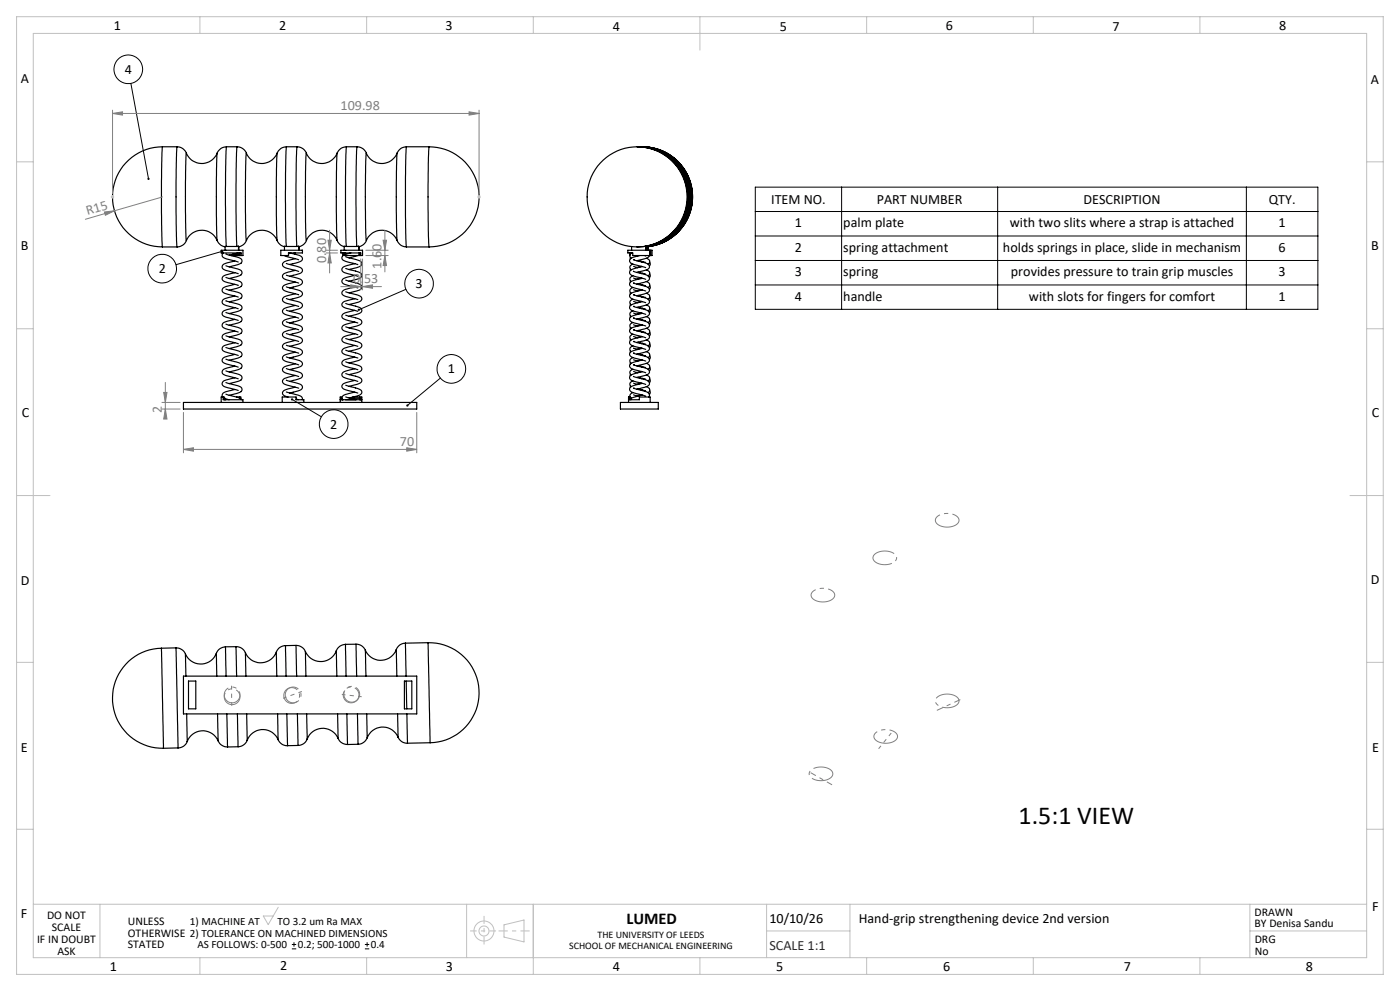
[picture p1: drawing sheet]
<svg xmlns="http://www.w3.org/2000/svg" width="420mm" height="297mm" viewBox="0 0 420 297" stroke-linecap="round" stroke-linejoin="round" font-family="sans-serif">
<g fill="none" stroke="#000" stroke-width=".35">
<path d="M48.8 44a15 15 0 0 0-15 15 15 15 0 0 0 15 15M48.8 44l-.4 10.3 .1 12.7 .3 7M48.8 44h4.3M53.1 44a2.91 2.91 0 0 1 2.8 1.9M53.1 44l-.3 10.3v12.7l.3 7h-4.3M55.9 45.9l-.3 8.7 .1 11.8 .2 5.7M65.2 45.9a5 5 0 0 1-4.7 3.1 5 5 0 0 1-4.6-3.1M65.2 45.9l-.3 7.6 .3 18.6M67.9 44a2.86 2.86 0 0 0-2.7 1.9M67.9 44l-.3 12.5 .3 17.4M67.9 44h3.2M71.1 44a2.91 2.91 0 0 1 2.8 1.9l-.3 8.7 .1 11.8 .2 5.7a3 3 0 0 1-2.3 1.9l-.1-.2"/>
<path d="M71.1 44l-.3 11.3 .3 18.6M83.1 45.9a5 5 0 0 1-4.5 3.1 5 5 0 0 1-4.7-3.1M83.1 45.9l-.2 7.6 .2 18.6M85.9 44a2.86 2.86 0 0 0-2.8 1.9M85.9 44l-.3 13.6 .3 16.3M85.9 44h3.2M89.1 44a3.6 3.6 0 0 1 3.3 2.8 5 5 0 0 0 8.7-.9M89.1 44l-.3 11.3 .3 18.6M91.9 45.9l-.3 9.8 .3 16.4M101.1 45.9l-.2 8.7 .2 17.5M103.9 44a2.86 2.86 0 0 0-2.8 1.9M103.9 44l-.3 9v12.8l.3 8.1"/>
<path d="M103.9 44h3.2M107.1 44a3.6 3.6 0 0 1 3.3 2.8 5 5 0 0 0 8.7-.9M107.1 44l-.3 12.5 .3 17.4M109.9 45.9l-.3 9.8 .3 16.4M119.1 45.9l-.2 8.7 .2 17.5M121.9 44a2.86 2.86 0 0 0-2.8 1.9M121.9 44l-.3 9.1 .3 20.8 6.8 .1M121.9 44h6.8M128.7 44a15 15 0 0 1 15 15 15 15 0 0 1-15 15M128.7 44l-.3 11.4 .1 13.5 .2 5.1M191.1 44a15 15 0 0 0-15 15 15 15 0 0 0 15 15M191.1 44a15 15 0 0 1 15.2 15 15 15 0 0 1-15.2 15"/>
<path d="M191.1 44a15 15 0 0 1 15 15 15 15 0 0 1-15 15M191.4 44a15 15 0 0 1 15.1 13.9 15 15 0 0 1-12.8 16 15 15 0 0 0 12.9-15.9 15 15 0 0 0-15-14M191.6 44h.1M191.8 44a15 15 0 0 1 15.1 13.9 15 15 0 0 1-12.9 16M191.9 44a15 15 0 0 1 15.1 14 15 15 0 0 1-13 15.9M192.2 44a15 15 0 0 1 15.1 13.9 15 15 0 0 1-12.9 16M192.3 44a15 15 0 0 1 15 13.9 15 15 0 0 1-12.8 16M192.5 44a15 15 0 0 1 15.2 14 15 15 0 0 1-13.2 15.9M192.7 44h.1M192.8 44a15 15 0 0 1 14.9 14.1 15 15 0 0 1-13.2 15.8M55.9 72.1a2.89 2.89 0 0 1-2.8 1.9M55.9 72.1a5 5 0 0 1 4.6-3.1 5 5 0 0 1 4.7 3.1"/>
<path d="M65.2 72.1a3.1 3.1 0 0 0 2.4 1.9M66.4 75h6.5v1.6h-.5v-.8h-6zM66.9 75.8v.1M67 75.8a.97 .97 0 0 0-.3 1.1 .97 .97 0 0 0 .9 .6l3.9 1M67.8 79.7l2.1 .6a3.4 3.4 0 0 1 2.7 1.2v.3a2.95 2.95 0 0 1-2.8 1.4l-1 .3M67.8 76.2l2.1 .5a3.4 3.4 0 0 1 2.7 1.3v.3a2.95 2.95 0 0 1-2.8 1.4l-1 .3M67.9 73.9h3.2M67.9 73.9l-.4-.1v1.2M69.3 76.6h2.5M69.8 76.2h2M70.4 78.2l-.6 .2a5.5 5.5 0 0 0-3.1 1.1 1.15 1.15 0 0 0 1.3 1.6l3.5 .9M71.4 75.8l-2.6 .7"/>
<path d="M71.5 73.8l-.4 .1M71.5 73.8v1.2M71.6 73.9v1.1M71.8 75.8h.1M71.8 75.8l.3 .2-.3 .2M71.8 76.2v.4M71.8 76.6h.6M73.9 72.1a5 5 0 0 1 4.7-3.1 5 5 0 0 1 4.5 3.1M83.1 72.1a3.1 3.1 0 0 0 2.3 1.8M84.2 75h6.5v.8h-4.2v.8h-2.3zM85.3 76.6l4.3 1.3M85.9 78.9l1.8 .6a3.7 3.7 0 0 1 3 1.4l-.1 .6a8 8 0 0 1-3.7 1.3"/>
<path d="M85.9 73.9l-.6-.1v1.2M85.9 73.9h3.2M86.5 76.6h.1M86.7 75.8h.1M86.7 75.8l-.1 .4M87 75.8l2.3 .6a1.12 1.12 0 0 1 1.2 .5 1.12 1.12 0 0 1 0 1.2l-1.7 .7-1.9 .5M88.3 75.8v.3M88.3 75.8h.1M88.4 75.8v.4M88.6 77.5l-.9 .2a4.1 4.1 0 0 0-2.9 1.3 1.26 1.26 0 0 0 1.3 1.4l3.5 .9M89.6 73.8l.1 .1M89.6 73.8l-.5 .1"/>
<path d="M89.6 73.8v1.2M89.7 73.9v1.1M101.1 72.1a3.2 3.2 0 0 0 2.2 1.8M101.1 72.1a5 5 0 0 0-4.8-3.1 5 5 0 0 0-4.6 3.5l-.8 .9-1.2 .5M102.3 75h6.5v1.6h-.6v-.8h-5.9zM102.8 75.8l.1 .8M103.3 75.8l-.3 .2 .3 .2M103.3 76.6h4.4M103.3 75.8h.1M103.3 76.2v.2M103.3 76.2h.4M103.7 76.9l1.9 .6a4.5 4.5 0 0 1 2.8 1.1 1.04 1.04 0 0 1-1 1.5l-2.7 .7"/>
<path d="M103.9 73.9l-.6-.1v1.2M103.9 73.9h3.2M105.3 75.8h-.2a2.69 2.69 0 0 0-2.5 1.5 2.29 2.29 0 0 0 2.3 1.4l1.5 .3M106.4 79l1 .3M106.4 79l-1.3 .3a3.6 3.6 0 0 0-2.5 1.2v.6a6.2 6.2 0 0 0 3.8 1.4l1 .3M107.4 76.6l-2.7 .7M107.6 73.8l.1 .1M107.6 73.8l-.5 .1M107.6 73.8v1.2M107.7 73.9v1.1M107.7 75.8h.1M107.7 75.8l.3 .2-.3 .2v.4"/>
<path d="M107.7 76.6h.5M119.1 72.1a3.1 3.1 0 0 0 2.8 1.9M119.1 72.1a5 5 0 0 0-4.8-3.1 5 5 0 0 0-4.6 3.5l-.8 .9-1.2 .5M188.9 75.8v.8M189.1 77.1v.5M189.4 75.8l-.2 .3M189.4 75.8h.1M189.5 73.9v1.1M189.6 75.8l-.2 .1a.84 .84 0 0 0 0 1.5M189.9 79.2a.94 .94 0 0 0-.9 .6 .94 .94 0 0 0 .4 1.1M190 77.8l1.2 .4a6.7 6.7 0 0 1 3.5 1.3 1.24 1.24 0 0 1-1.4 1.6l-2.3 .6M190 77.8h.1"/>
<path d="M190.1 79.8l1.2 .4M190.9 76.6l.4 .1M191.3 76.6l-.2 .1M191.3 78.1l2.4 .5M191.9 76.6l-2.5 .8a.96 .96 0 0 0-.5 1.1 .96 .96 0 0 0 1 .7l3.8 1M192.4 79.8l-1.3 .3M192.7 79.9a7.6 7.6 0 0 0-3.8 1.4v.4a1.34 1.34 0 0 0 1.5 1.1l3.3 .9M192.8 78.4l-.4 .1M193.4 76.6l.3 .1M193.7 73.8v1.2M193.9 77.4a.97 .97 0 0 1 1 .7 .97 .97 0 0 1-.5 1.1M194 73.9v1.1"/>
<path d="M194.4 73.8v.1M194.4 73.9h.1M194.4 73.8h-.3v1.2M194.4 73.8v1.2M194.5 73.8v1.2M194.8 76.6a4.5 4.5 0 0 1-3.3 1.4l-.5 .1M194.9 75h.3M194.9 75h-6.6v.8h1.5v.8h5.1M194.9 76.6h.2M194.9 75.8h.2v.8M194.9 75v1.6M194.9 78.6l.2 .7-.3 .4"/>
<path d="M195.1 76.6h.1M195.2 75h.4v1.6h-.4M195.2 75v1.6M67.8 83.1l2.1 .6a3.4 3.4 0 0 1 2.7 1.3v.3a2.95 2.95 0 0 1-2.8 1.4l-1 .3M67.8 86.6l2.1 .6a3.4 3.4 0 0 1 2.7 1.3v.3a2.95 2.95 0 0 1-2.8 1.4l-1 .3M67.8 90.2l2.1 .5a3.4 3.4 0 0 1 2.7 1.3v.3a2.95 2.95 0 0 1-2.8 1.4l-1 .3M67.8 93.7l2.1 .5a3.4 3.4 0 0 1 2.7 1.3v.3a2.48 2.48 0 0 1-2.2 1.3l-1.6 .4M67.8 97.2l2.1 .6a3.4 3.4 0 0 1 2.7 1.2v.3a2.95 2.95 0 0 1-2.8 1.4l-1 .3M70.4 81.7l-.6 .2a5.1 5.1 0 0 0-3.1 1.2 1.13 1.13 0 0 0 1.3 1.5l3.5 .9M70.4 85.2l-.6 .2a5.1 5.1 0 0 0-3.1 1.2 1.12 1.12 0 0 0 1.3 1.5l3.5 .9M70.4 88.7l-.6 .2a5.8 5.8 0 0 0-3.1 1.2 1.15 1.15 0 0 0 1.3 1.5l3.5 .9M70.4 92.2l-.6 .2a5.5 5.5 0 0 0-3.1 1.2 1.15 1.15 0 0 0 1.3 1.5l3.5 .9"/>
<path d="M70.4 95.7l-.6 .2a5.5 5.5 0 0 0-3.1 1.1 1.15 1.15 0 0 0 1.3 1.6l3.5 .9M70.4 99.2l-.6 .2a5.1 5.1 0 0 0-3.1 1.2 1.13 1.13 0 0 0 1.3 1.5l3.5 .9M85.9 82.5l1.8 .5a3.6 3.6 0 0 1 3 1.4l-.1 .5a7 7 0 0 1-3.7 1.4M85.9 86l4 1.1a.96 .96 0 0 1 .8 .9 .96 .96 0 0 1-.8 1l-3 .8M85.9 89.5l1.3 .4a7.1 7.1 0 0 1 3.4 1.1v.9a7 7 0 0 1-3.7 1.4M85.9 93l3.4 .9a1.12 1.12 0 0 1 1.2 .5 1.12 1.12 0 0 1 0 1.2l-3.6 1.2M85.9 96.4l1.8 .6a3.6 3.6 0 0 1 3 1.4l-.1 .6a7 7 0 0 1-3.7 1.3M85.9 100l1.8 .5a3.6 3.6 0 0 1 3 1.4l-.1 .5a7 7 0 0 1-3.7 1.4M88.6 81l-1.5 .4a2.31 2.31 0 0 0-2.4 1.4 1.77 1.77 0 0 0 1.9 1.2l3 .8M88.6 84.5l-.9 .3a4.1 4.1 0 0 0-2.9 1.2 1.26 1.26 0 0 0 1.3 1.4l3.5 .9M88.6 88l-.9 .3a4.1 4.1 0 0 0-2.9 1.2 1.26 1.26 0 0 0 1.3 1.4l3.5 1M88.6 91.5l-.9 .3a4.1 4.1 0 0 0-2.9 1.2 1.26 1.26 0 0 0 1.3 1.4l3.5 1"/>
<path d="M88.6 95l-.9 .2a4.1 4.1 0 0 0-2.9 1.3 1.26 1.26 0 0 0 1.3 1.4l3.5 .9M88.6 98.5l-1.5 .4a2.31 2.31 0 0 0-2.4 1.4 3.1 3.1 0 0 0 3 1.5l1.9 .5M103.7 80.5l1.9 .5a3.6 3.6 0 0 1 2.9 1.2 1.26 1.26 0 0 1-1.4 1.5l-2.4 .6M103.7 84a12.5 12.5 0 0 1 4.8 1.7 1.26 1.26 0 0 1-1.4 1.5l-2.4 .6M103.7 87.5l1.9 .5a4.5 4.5 0 0 1 2.8 1.1 1.15 1.15 0 0 1-1.3 1.6l-2.4 .6M103.7 90.9l1.9 .6a4.5 4.5 0 0 1 2.8 1.1 1.14 1.14 0 0 1-1.3 1.6l-2.4 .6M103.7 94.5a11.1 11.1 0 0 1 4.8 1.7 1.26 1.26 0 0 1-1.4 1.5l-2.4 .6M103.7 98l1.9 .5a3.6 3.6 0 0 1 2.9 1.2 1.26 1.26 0 0 1-1.4 1.5l-2.4 .6M106.4 86l-1.3 .4a2.69 2.69 0 0 0-2.5 1.4 2.22 2.22 0 0 0 2.3 1.3l2.5 .7M106.4 82.5l-1.3 .4a3.3 3.3 0 0 0-2.5 1.2v.5a6.4 6.4 0 0 0 3.8 1.4l1 .3M106.4 89.5l-1.3 .3a2.69 2.69 0 0 0-2.5 1.5 2.22 2.22 0 0 0 2.3 1.3l2.5 .7M106.4 93l-1.3 .3a2.64 2.64 0 0 0-2.5 1.6 2.35 2.35 0 0 0 2.3 1.3l2.5 .6"/>
<path d="M106.4 96.5l-1.3 .3a3.4 3.4 0 0 0-2.5 1.3v.5a6.4 6.4 0 0 0 3.8 1.4l1 .3M189.1 80.7v.4M189.1 84.2v.4M189.1 87.7v.4M189.1 91.2v.4M189.1 94.7v.4M189.1 98.2v.4M189.9 82.7a.94 .94 0 0 0-.9 .6 .94 .94 0 0 0 .4 1.1M189.9 86.2a.92 .92 0 0 0-.9 .6 .92 .92 0 0 0 .4 1.1M189.9 89.7a.92 .92 0 0 0-.9 .6 .92 .92 0 0 0 .4 1.1M189.9 93.2a.94 .94 0 0 0-.9 .6 .94 .94 0 0 0 .4 1.1M189.9 96.7a.94 .94 0 0 0-.9 .6 .94 .94 0 0 0 .4 1.1"/>
<path d="M190 84.8h.1M190 81.3l1.2 .4a6.7 6.7 0 0 1 3.5 1.3 1.27 1.27 0 0 1-1.4 1.6l-2.3 .6M190 88.3h.1M190 84.8l1.2 .4a7.1 7.1 0 0 1 3.5 1.3 1.27 1.27 0 0 1-1.4 1.6l-2.3 .5M190 91.8h.1M190 88.3l1.2 .4a6.7 6.7 0 0 1 3.5 1.3 1.26 1.26 0 0 1-1.4 1.6l-2.3 .5M190 95.3h.1M190 91.8l1.2 .4a6.7 6.7 0 0 1 3.5 1.3 1.26 1.26 0 0 1-1.4 1.6l-2.3 .5M190 98.8h.1M190 95.3l1.2 .4a6.7 6.7 0 0 1 3.5 1.3 1.27 1.27 0 0 1-1.4 1.6l-2.3 .6M190 98.8l1.2 .4a7.6 7.6 0 0 1 3.5 1.3 1.27 1.27 0 0 1-1.4 1.6l-2.3 .6M190.1 83.3l1.2 .4"/>
<path d="M190.1 86.8l1.2 .4M190.1 90.3l1.2 .4M190.1 93.8l1.2 .4M190.1 97.3l1.2 .4M191.3 81.6l2.4 .5M191.3 85.1l2.4 .5M191.3 88.5l2.4 .6M191.3 92.1l2.4 .5M191.3 95.6l2.4 .5M191.3 99.1l2.4 .5M192.4 83.3l-1.3 .3M192.4 86.8l-1.3 .4"/>
<path d="M192.4 90.3l-1.3 .4M192.4 93.8l-1.3 .4M192.4 97.3l-1.3 .3M192.7 83.4a7.2 7.2 0 0 0-3.8 1.4v.4a1.34 1.34 0 0 0 1.5 1.1l3.3 .9M192.7 86.9a8.1 8.1 0 0 0-3.8 1.4v.3a2.03 2.03 0 0 0 2.1 1.4l2.7 .7M192.7 90.4a7.6 7.6 0 0 0-3.8 1.4v.4a1.96 1.96 0 0 0 2.1 1.3l2.7 .7M192.7 93.9a7.6 7.6 0 0 0-3.8 1.4v.4a1.96 1.96 0 0 0 2.1 1.3l2.7 .7M192.7 97.4a7.6 7.6 0 0 0-3.8 1.4v.4a1.34 1.34 0 0 0 1.5 1.1l3.3 .9M192.8 81.9l-.4 .1M192.8 85.4l-.4 .1M192.8 88.9l-.4 .1M192.8 92.4l-.4 .1"/>
<path d="M192.8 95.9l-.4 .1M192.8 99.4l-.4 .1M193.9 80.9a.97 .97 0 0 1 1 .7 .97 .97 0 0 1-.5 1.1M193.9 84.4a.97 .97 0 0 1 1 .7 .97 .97 0 0 1-.5 1.1M193.9 87.9a.97 .97 0 0 1 1 .7 .97 .97 0 0 1-.5 1.1M193.9 91.4a.95 .95 0 0 1 .9 .7 .95 .95 0 0 1-.4 1.1M193.9 94.9a.97 .97 0 0 1 1 .7 .97 .97 0 0 1-.5 1.1M193.9 98.4a.97 .97 0 0 1 1 .7 .97 .97 0 0 1-.5 1.1M194.9 82.1l.2 .7-.3 .4M194.9 85.6l.2 .7-.3 .4M194.9 89.1l.2 .7-.3 .4M194.9 92.6l.2 .7-.3 .4"/>
<path d="M194.9 96.1l.2 .7-.3 .4M194.9 99.6l.2 .7-.3 .4M67 119h-.6v1.6M67 119v.8h5.9v.8M67 119h.3M67.3 119.4l1.5 .4M67.5 119.8h.1M67.5 119.4l-.3 .2 .3 .2M67.5 119.3v.1M67.5 119.4h.1M67.8 100.6l2.1 .6a3.4 3.4 0 0 1 2.7 1.3v.3a2.95 2.95 0 0 1-2.8 1.4l-1 .3M67.8 104.1l2.1 .6a3.4 3.4 0 0 1 2.7 1.3v.3a2.95 2.95 0 0 1-2.8 1.4l-1 .3"/>
<path d="M67.8 107.7l2.1 .5a3.4 3.4 0 0 1 2.7 1.3v.3a2.95 2.95 0 0 1-2.8 1.4l-1 .3M67.8 111.2l2.1 .5a3.4 3.4 0 0 1 2.7 1.3v.3a2.48 2.48 0 0 1-2.2 1.3l-1.6 .4M67.8 114.6l2.1 .6a3.4 3.4 0 0 1 2.7 1.3v.3a2.95 2.95 0 0 1-2.8 1.4l-1 .3M67.8 118.1l2.1 .6a3.9 3.9 0 0 1 2.6 1.1M70.4 102.7l-.6 .2a5.8 5.8 0 0 0-3.1 1.2 1.12 1.12 0 0 0 1.3 1.5l3.5 .9M70.4 106.2l-.6 .2a5.5 5.5 0 0 0-3.1 1.2 1.15 1.15 0 0 0 1.3 1.5l3.5 .9M70.4 109.7l-.6 .2a5.5 5.5 0 0 0-3.1 1.2 1.15 1.15 0 0 0 1.3 1.5l3.5 .9M70.4 113.2l-.6 .2a5.1 5.1 0 0 0-3.1 1.2 1.13 1.13 0 0 0 1.3 1.5l3.5 .9M70.4 116.7l-.6 .2a5.1 5.1 0 0 0-3.1 1.2l.1 .9M70.9 119h.9M71.8 119h.4v.6M71.8 119v.3"/>
<path d="M85.9 103.5l1.3 .4a7.1 7.1 0 0 1 3.4 1.2v.8a7 7 0 0 1-3.7 1.4M85.9 107l3.4 .9a1.12 1.12 0 0 1 1.2 .5 1.12 1.12 0 0 1 0 1.2l-1.1 .5-2.5 .7M85.9 110.5l1.8 .5a3.7 3.7 0 0 1 3 1.4l-.1 .6a8 8 0 0 1-3.7 1.3M85.9 113.9l1.8 .6a3.6 3.6 0 0 1 3 1.4l-.1 .5a7 7 0 0 1-3.7 1.4M85.9 117.5l4.2 1.2 .5 .4 .1 .7M88.6 102l-.9 .3a4.1 4.1 0 0 0-2.9 1.2 1.26 1.26 0 0 0 1.3 1.4l3.5 1M88.6 105.5l-.9 .3a4.1 4.1 0 0 0-2.9 1.2 1.26 1.26 0 0 0 1.3 1.4l3.5 1M88.6 109l-.9 .3a4.1 4.1 0 0 0-2.9 1.2 1.26 1.26 0 0 0 1.3 1.4l3.5 1M88.6 112.5l-1.5 .4a2.75 2.75 0 0 0-2.3 1.1 1.26 1.26 0 0 0 1.3 1.4l3.5 .9M88.6 116l-.9 .3a4.1 4.1 0 0 0-2.9 1.2 1.26 1.26 0 0 0 1.3 1.4l.3 .1M88.8 119.6l.7 .2M102.1 119.8h6.4"/>
<path d="M102.6 119.3l.2 .5M102.7 119.4l-.4 .1 .4 .3M102.7 119.8h.1M102.7 119h-.6v1.6M103.6 119.8h3.3M103.7 101.5l1.9 .5a4.9 4.9 0 0 1 2.8 1.1 1.17 1.17 0 0 1-1.3 1.6l-2.4 .6M103.7 104.9l1.9 .6a4.5 4.5 0 0 1 2.8 1.1 1.14 1.14 0 0 1-1.3 1.6l-2.4 .6M103.7 108.4l1.9 .6a4.5 4.5 0 0 1 2.8 1.1 1.04 1.04 0 0 1-1 1.5l-2.7 .7M103.7 112a11.1 11.1 0 0 1 4.8 1.7 1.26 1.26 0 0 1-1.4 1.5l-2.4 .6M103.7 115.5a12.5 12.5 0 0 1 4.8 1.7 1.26 1.26 0 0 1-1.4 1.5l-2.4 .6M103.7 119l3 .8M105 119.4h2.9"/>
<path d="M105.8 119h2.1M106.4 103.5l-1.3 .4a2.69 2.69 0 0 0-2.5 1.4 2.22 2.22 0 0 0 2.3 1.3l2.5 .7M106.4 114l-1.3 .3a3.4 3.4 0 0 0-2.5 1.3v.5a6.4 6.4 0 0 0 3.8 1.4l1 .3M106.4 100l-1.3 .4a2.69 2.69 0 0 0-2.5 1.4v.3a6.4 6.4 0 0 0 3.8 1.4l1 .3M106.4 107l-1.3 .3a2.69 2.69 0 0 0-2.5 1.5 2.29 2.29 0 0 0 2.3 1.4l2.5 .6M106.4 110.5l-1.3 .3a3.6 3.6 0 0 0-2.5 1.2v.6a6.2 6.2 0 0 0 3.8 1.4l1 .3M106.4 117.5l-1.3 .4a3.4 3.4 0 0 0-2.5 1.1M107.9 119.4l.4 .2-.4 .2M107.9 119.8h.1M107.9 119h.6v1.6M107.9 119v.4M188.6 119.8h3.2v-.8h3.3v1.6"/>
<path d="M188.7 119l-.1 1.6M188.7 119h.4M188.7 119v.8M189.1 101.7v.4M189.1 105.2v.4M189.1 108.7v.4M189.1 112.2v.4M189.1 115.7v.4M189.2 119.8h.1M189.3 119.4l-.3 .3M189.3 119.4h.1M189.9 100.2a.92 .92 0 0 0-.9 .6 .92 .92 0 0 0 .4 1.1"/>
<path d="M189.9 103.7a.92 .92 0 0 0-.9 .6 .92 .92 0 0 0 .4 1.1M189.9 107.2a.94 .94 0 0 0-.9 .6 .94 .94 0 0 0 .4 1.1M189.9 110.7a.94 .94 0 0 0-.9 .6 .94 .94 0 0 0 .4 1.1M189.9 114.2a.94 .94 0 0 0-.9 .6 .94 .94 0 0 0 .4 1.1M189.9 117.7l-.5 .2a.84 .84 0 0 0-.4 1.1M190 102.3h.1M190 105.8h.1M190 102.3l1.2 .4a7.1 7.1 0 0 1 3.5 1.3 1.27 1.27 0 0 1-1.4 1.6l-2.3 .5M190 109.3h.1M190 105.8l1.2 .4a6.7 6.7 0 0 1 3.5 1.3 1.26 1.26 0 0 1-1.4 1.6l-2.3 .5M190 109.3l1.2 .4a6.7 6.7 0 0 1 3.5 1.3 1.24 1.24 0 0 1-1.4 1.6l-2.3 .5M190 116.3h.1"/>
<path d="M190 112.9l1.2 .3a6.7 6.7 0 0 1 3.5 1.3 1.27 1.27 0 0 1-1.4 1.6l-2.3 .6M190 116.3l1.2 .4a7.6 7.6 0 0 1 3.5 1.3l.1 .6-.2 .4M190.1 100.8l1.2 .4M190.1 104.3l1.2 .4M190.1 107.8l1.2 .4M190.1 111.3l1.2 .4M190.1 114.8l1.2 .4M190.1 118.3l1.2 .4M191.3 102.5l2.4 .6M191.3 106.1l2.4 .5M191.3 109.6l2.4 .5M191.3 113.1l2.4 .5"/>
<path d="M191.3 116.6l2.4 .5M192.4 100.8l-1.3 .4M192.4 104.3l-1.3 .4M192.4 107.8l-1.3 .4M192.4 111.3l-1.3 .4M192.4 114.8l-1.3 .3M192.4 118.3l-1.3 .4M192.7 100.9a7.2 7.2 0 0 0-3.8 1.4v.4a2.03 2.03 0 0 0 2.1 1.3l2.7 .7M192.7 104.4a7.6 7.6 0 0 0-3.8 1.4v.3a2.03 2.03 0 0 0 2.1 1.4l2.7 .7M192.7 107.9a7.6 7.6 0 0 0-3.8 1.4v.4a1.96 1.96 0 0 0 2.1 1.3l2.7 .7M192.7 111.4a7.6 7.6 0 0 0-3.8 1.4v.4a1.34 1.34 0 0 0 1.5 1.1l3.3 .9M192.7 114.9a7.6 7.6 0 0 0-3.8 1.4v.4a1.34 1.34 0 0 0 1.5 1.1l3.3 .9"/>
<path d="M192.7 118.4l-2.2 .6a1.86 1.86 0 0 0-1.6 .8M192.8 102.9l-.4 .1M192.8 106.4l-.4 .1M192.8 109.9l-.4 .1M192.8 113.4l-.4 .1M192.8 116.9l-.4 .1M193.9 101.9a.97 .97 0 0 1 1 .7 .97 .97 0 0 1-.5 1.1M193.9 105.4a.97 .97 0 0 1 .9 .7 .97 .97 0 0 1-.4 1.1M193.9 108.9a.95 .95 0 0 1 .9 .7 .95 .95 0 0 1-.4 1.1M193.9 112.4a.97 .97 0 0 1 1 .7 .97 .97 0 0 1-.5 1.1M193.9 115.9a.97 .97 0 0 1 1 .7 .97 .97 0 0 1-.5 1.1M194.9 103.1l.2 .7-.3 .4"/>
<path d="M194.9 106.6l.2 .7-.3 .4M194.9 110.1l.2 .7-.3 .4M194.9 113.6l.2 .7-.3 .4M194.9 117.1l.2 .7-.3 .4M55 120.6h70v2h-70zM84.7 120.6v-1.6h4.1v.8h2.4v.8M186.1 120.6h11.4v2h-11.4zM48.4 194.3a15 15 0 0 0-14.6 15.3 15 15 0 0 0 15.2 14.7M48.4 194.3l.6 30M52.8 194.2a3 3 0 0 1 2.8 1.8M52.8 194.2l.6 30M52.8 194.2l-4.4 .1"/>
<path d="M55.6 196l.2 6.6M64.9 195.8a5 5 0 0 1-4.6 3.2 5 5 0 0 1-4.7-3M64.9 195.8l.2 6.8M67.6 193.8a3 3 0 0 0-2.7 2M67.6 193.8l.2 8.8M70.8 193.8a2.94 2.94 0 0 1 2.8 1.8M70.8 193.8l.2 8.8M70.8 193.8h-3.2M73.6 195.6l.2 7M82.9 195.4a5 5 0 0 1-4.6 3.2 5 5 0 0 1-4.7-3M82.9 195.4l.1 7.2M85.6 193.5a2.88 2.88 0 0 0-2.7 1.9"/>
<path d="M85.6 193.5l.2 9.1M88.8 193.4a3 3 0 0 1 2.8 1.9M88.8 193.4l.2 9.2M88.8 193.4l-3.2 .1M91.6 195.3l.2 7.3M100.9 195a5 5 0 0 1-4.6 3.3 5 5 0 0 1-4.7-3M100.9 195l.1 7.6M103.6 193.1a3 3 0 0 0-2.7 1.9M103.6 193.1l.2 9.5M106.8 193.1a2.94 2.94 0 0 1 2.8 1.8M106.8 193.1l.2 9.5M106.8 193.1h-3.2"/>
<path d="M109.6 194.9l.2 7.7M118.9 194.7a5 5 0 0 1-4.6 3.2 5 5 0 0 1-4.7-3M118.9 194.7l.2 7.9M121.6 192.8a2.88 2.88 0 0 0-2.7 1.9M121.6 192.8l.2 9.8M128.4 192.6a15 15 0 0 1 15.3 14.7 15 15 0 0 1-14.7 15.3M128.4 192.6l.6 30M128.4 192.6l-6.8 .2M55 202.6h70v11.4h-70zM56 214l.2 8.2M56.6 204.1h2.1v8.3h-2.1zM65.3 214l.1 8"/>
<path d="M68.1 214l.2 9.9M71.2 214l.2 9.8M74 214l.2 7.9M83.3 214l.1 7.7M86 214l.3 9.5M89.2 214l.2 9.4M92 214l.1 7.5M101.3 214l.1 7.3M104.1 214l.1 9.1M107.2 214l.2 9.1M110 214l.2 7.1M119.3 214l.1 6.9"/>
<path d="M121.3 204.1h2.2v8.3h-2.2zM121.8 204.1l.2 8.3M122.1 214l.1 8.7M53.4 224.2l-4.4 .1M56.2 222.2a2.91 2.91 0 0 1-2.8 2M65.4 222a3 3 0 0 0 2.9 1.9M65.4 222a5 5 0 0 0-4.7-3 5 5 0 0 0-4.5 3.2M71.4 223.8l-3.1 .1M74.2 221.9a3 3 0 0 1-2.8 1.9M83.4 221.7a2.94 2.94 0 0 0 2.9 1.8M83.4 221.7a5 5 0 0 0-4.7-3.1 5 5 0 0 0-4.5 3.3M89.4 223.4l-3.1 .1"/>
<path d="M92.1 221.5a2.91 2.91 0 0 1-2.7 1.9M101.4 221.3a3 3 0 0 0 2.8 1.8M101.4 221.3a5 5 0 0 0-4.7-3 5 5 0 0 0-4.6 3.2M107.4 223.1h-3.2M110.2 221.1a3.1 3.1 0 0 1-2.8 2M119.4 220.9a2.94 2.94 0 0 0 2.8 1.8M119.4 220.9a5 5 0 0 0-4.7-3 5 5 0 0 0-4.5 3.2M129 222.6l-6.8 .1"/>
</g>
<g fill="none" stroke="#000" stroke-width=".3">
<path d="M39.3 25l5.3 28.6M226.6 56.1h168.8v36.6h-168.8zM252.5 56.1v36.6M299.3 56.1v36.6M373.9 56.1v36.6M66.7 75.3l-13.9 4M226.6 63.4h168.8M226.6 70.7h168.8M226.6 78.1h168.8M121.8 86.7l-14.2 6.1M226.6 85.4h168.8M87.6 119.7l8.8 5.2"/>
<path d="M132.1 113.3l-9.9 8.2M87.6 284.4h1.3M87.6 283.1h1.3M88.2 282.4v1.3M109.5 284.4h1.3M109.5 283.1h1.3M110.1 282.4v1.3"/>
<circle cx="38.5" cy="20.8" r="4.3"/>
<circle cx="48.7" cy="80.5" r="4.3"/>
<circle cx="125.7" cy="85" r="4.3"/>
<circle cx="135.4" cy="110.6" r="4.3"/>
<circle cx="100.1" cy="127.1" r="4.3"/>
</g>
<g fill="none" stroke="#808080" stroke-width=".3">
<path d="M33.8 34l3-.5v1zM33.8 33v25M33.8 34h109.9M140.7 33.5l3 .5-3 .5zM143.7 33v25M48.8 59l-14.5 4.2M31.3 63.5l3-.3-2.7 1.3zM34.3 63.2l-8.7 2.5M97.9 75h3.3M97.9 75.8h3.3M98.4 72h1l-.5 3zM98.9 75.8l.5 3h-1z"/>
<path d="M98.9 69v12.8M108.2 77.6v9.3M108.8 77.6v9.3M109.7 76.6h6.8M109.7 75h6.8M114.9 72h1.1l-.5 3zM115.5 76.6l.5 3h-1.1zM115.5 69v12.5M102.2 85.9h12.2M105.2 85.4l3 .5-3 .5zM108.8 85.9l3-.5v1zM49.1 117.6h1l-.5 3z"/>
<path d="M49.6 114.6v10.1M48.6 120.6h5.4M48.6 122.6h5.4M49.6 122.6l.5 3h-1zM55 134.7l3-.5v1zM55 123.6v12.1M55 134.7h70M122 134.2l3 .5-3 .5zM125 123.6v12.1"/>
</g>
<g fill="none" stroke="#c0c0c0" stroke-width=".3">
<path d="M5 5h410v287h-410zM10 10h400v277h-400zM60 5v5M110 5v5M160 5v5M210 5v10M260 5v5M310 5v5M360 5v5M5 48.5h5M33.2 59h1.1M33.4 58.6l.7 .8"/>
<path d="M33.8 58.5v1M34.1 58.6l-.7 .8M143.2 59h1M143.4 58.6l.7 .8M143.7 58.5v1M144.1 58.6l-.7 .8M410 48.5h5M5 98.5h5M410 98.5h5M5 148.5h10M405 148.5h10M5 198.5h5"/>
<path d="M410 198.5h5M5 248.5h5M410 248.5h5M10 271h400M30 271v16M83.5 271.9l-3 5.2-1.5-2.6h3M140 271v16M151.2 277.2l6-1.5v6.6l-6-1.5zM160 271v21M230 271v16M230 279h25M255 271v16"/>
<path d="M375 271v16M375 279h35M60 287v5M110 287v5M210 287v5M260 287v5M310 287v5M360 287v5"/>
<circle cx="145.2" cy="279" r="1.5"/>
<circle cx="145.2" cy="279" r="3"/>
</g>
<path d="M68.1 210.6a2.37 2.37 0 0 0 3.9-1.3 2.37 2.37 0 0 0-3-2.8 2.37 2.37 0 0 0-1 4l.1 .1M71.1 210.1a2.37 2.37 0 0 1-3.8-1.4 2.37 2.37 0 0 1 3.1-2.7 2.37 2.37 0 0 1 .8 4l-.1 .1M86.2 206.5a2.37 2.37 0 0 0 .2 4 2.37 2.37 0 0 0 3.5-2.1 2.37 2.37 0 0 0-3.5-2l-.2 .1M86.7 210.3a2.37 2.37 0 0 1 .1-4.1 2.37 2.37 0 0 1 3.5 2 2.37 2.37 0 0 1-3.5 2.2l-.1-.1M104 209.9a2.37 2.37 0 0 0 3.9-1.4 2.37 2.37 0 0 0-3-2.7 2.37 2.37 0 0 0-1 3.9l.1 .2M107.6 209a2.37 2.37 0 0 1-4 .9 2.37 2.37 0 0 1 1.1-3.9 2.37 2.37 0 0 1 2.9 2.8v.2" fill="none" stroke="#808080" stroke-width=".3" stroke-dasharray="15.2 1.3 1.3 1.3" stroke-dashoffset="7.4" stroke-linecap="butt"/>
<path d="M284.5 158a2.78 2.78 0 0 0 3.2-2.3 4.2 4.2 0 0 0-5.3-1.6 1.74 1.74 0 0 0-1.4 2.7 4.5 4.5 0 0 0 3.5 1.2M261.9 166.8a2.35 2.35 0 0 0 2.7 2.4 3.8 3.8 0 0 0 4.4-1.9 3 3 0 0 0-3.6-2.2 3.6 3.6 0 0 0-3.5 1.7M247.2 180.4a2.78 2.78 0 0 0 3.2-2.3 4.2 4.2 0 0 0-5.3-1.5 1.74 1.74 0 0 0-1.4 2.6 4.5 4.5 0 0 0 3.5 1.2M287.3 209.1a1.68 1.68 0 0 1 .2 1.8 1.68 1.68 0 0 1-1.5 .9 4.4 4.4 0 0 1-5.4-1.4 2.48 2.48 0 0 1 2.8-2.3 4.8 4.8 0 0 1 3.9 1M249.8 232.2a4.3 4.3 0 0 1-5.5 1.4 1.71 1.71 0 0 1-1.6-1.7 1.71 1.71 0 0 1 1.7-1.7 4.4 4.4 0 0 1 5.4 1.4v.6M266.5 222.7a3.7 3.7 0 0 1-4.3-1.9 3.1 3.1 0 0 1 3.7-2.1 2.92 2.92 0 0 1 3.4 2.2 2.85 2.85 0 0 1-2.8 1.8" fill="none" stroke="#808080" stroke-width=".3" stroke-dasharray="15.2 1.3 1.3 1.3" stroke-dashoffset="8.2" stroke-linecap="butt"/>
<path d="M149.6 279h9.3" fill="none" stroke="#c0c0c0" stroke-width=".3" stroke-dasharray="15.2 1.3 1.3 1.3" stroke-dashoffset="12.5" stroke-linecap="butt"/>
<path d="M145.2 283.1v-8.6" fill="none" stroke="#c0c0c0" stroke-width=".3" stroke-dasharray="15.2 1.3 1.3 1.3" stroke-dashoffset="12.9" stroke-linecap="butt"/>
<path d="M141 279h7.8" fill="none" stroke="#c0c0c0" stroke-width=".3" stroke-dasharray="15.2 1.3 1.3 1.3" stroke-dashoffset="13.3" stroke-linecap="butt"/>
<path d="M69.5 211.5v-6M84.9 209.3l5.7-2.1M108.5 208.8l-6-.7M263.6 224.4l3.8-4.7" fill="none" stroke="#808080" stroke-width=".3" stroke-dasharray="15.2 1.3 1.3 1.3" stroke-dashoffset="14.1" stroke-linecap="butt"/>
<path d="M288.1 209.7l-7 3.2" fill="none" stroke="#808080" stroke-width=".3" stroke-dasharray="15.2 1.3 1.3 1.3" stroke-dashoffset="13.3" stroke-linecap="butt"/>
<path d="M249.6 235.2l-6.4-3.6" fill="none" stroke="#808080" stroke-width=".3" stroke-dasharray="15.2 1.3 1.3 1.3" stroke-dashoffset="13.5" stroke-linecap="butt"/>
<path d="M44.3 53.4v.4l.3 .1v-.3v.3h.2v-.6zM66.4 75.1a.33 .33 0 0 0 .2 .5 .33 .33 0 0 0 .4-.4l-.3 .1 .3-.1-.2-.2zM87.3 119.5a.34 .34 0 0 0 .2 .5 .34 .34 0 0 0 .4-.3 .34 .34 0 0 0-.4-.3l-.2 .1 .3 .2zM107.4 92.6v.4l.2-.2-.2 .2a.34 .34 0 0 0 .4 .1 .34 .34 0 0 0 .1-.5 .34 .34 0 0 0-.5 0zM122 121.3v.4l.2-.2-.2 .2a.34 .34 0 0 0 .4 .1 .34 .34 0 0 0 .1-.5 .34 .34 0 0 0-.5 0z" fill="#000"/>
<g fill="#808080">
<path d="M31.3 63.5l3-.3-2.7 1.3z"/>
<path d="M55 134.7l3-.5v1zM122 134.2l3 .5-3 .5zM105.2 85.4l3 .5-3 .5zM108.8 85.9l3-.5v1z"/>
<path d="M115.5 76.6l.5 3h-1.1zM114.9 72h1.1l-.5 3z"/>
<path d="M49.1 117.6h1l-.5 3zM49.6 122.6l.5 3h-1zM98.4 72h1l-.5 3zM98.9 75.8l.5 3h-1z"/>
<path d="M140.7 33.5l3 .5-3 .5zM33.8 34l3-.5v1z"/>
</g>
<text font-size="7.8" x="305.6" y="247">1.5:1 VIEW</text>
<text font-size="4.9" x="187.9" y="276.9">LUMED</text>
<g font-size="4.2">
<text x="34.1" y="8.9">1</text>
<text x="83.8" y="9">2</text>
<text x="133.7" y="9.1">3</text>
<text x="183.8" y="9.1">4</text>
<text x="234" y="9.2">5</text>
<text x="283.8" y="9.1">6</text>
<text x="333.8" y="9.2">7</text>
<text x="383.8" y="9.1">8</text>
<text x="37.4" y="22.1">4</text>
<text x="6.3" y="24.9">A</text>
<text x="411.3" y="25.1">A</text>
<text x="231.4" y="61.3">ITEM NO.</text>
<text x="263.1" y="61.3">PART NUMBER</text>
<text x="325.1" y="61.3">DESCRIPTION</text>
<text x="380.6" y="61.3">QTY.</text>
<text x="238.5" y="68.1">1</text>
<text x="253" y="68.1">palm plate</text>
<text x="303" y="68.1">with two slits where a strap is attached</text>
<text x="383.6" y="68.1">1</text>
<text x="6.2" y="75">B</text>
<text x="238.5" y="75.4">2</text>
<text x="253" y="75.4">spring attachment</text>
<text x="300.9" y="75.4">holds springs in place, slide in mechanism</text>
<text x="383.6" y="75.4">6</text>
<text x="411.4" y="75">B</text>
<text x="47.6" y="81.9">2</text>
<text x="238.5" y="82.8">3</text>
<text x="253" y="82.8">spring</text>
<text x="303.3" y="82.8">provides pressure to train grip muscles</text>
<text x="383.6" y="82.8">3</text>
<text x="124.7" y="86.4">3</text>
<text x="238.5" y="90.1">4</text>
<text x="253" y="90.1">handle</text>
<text x="308.7" y="90.1">with slots for fingers for comfort</text>
<text x="383.6" y="90.1">1</text>
<text x="134.4" y="111.9">1</text>
<text x="6.5" y="125">C</text>
<text x="411.5" y="125">C</text>
<text x="99" y="128.5">2</text>
<text x="6.3" y="175.2">D</text>
<text x="411.3" y="175">D</text>
<text x="6.3" y="225.4">E</text>
<text x="411.6" y="225.4">E</text>
<text x="6.3" y="275.2">F</text>
<text x="411.6" y="273">F</text>
<text x="230.8" y="276.7">10/10/26</text>
<text x="257.6" y="276.7">Hand-grip strengthening device 2nd version</text>
<text x="32.9" y="291">1</text>
<text x="84" y="290.7">2</text>
<text x="133.7" y="291.1">3</text>
<text x="183.9" y="291.1">4</text>
<text x="232.9" y="291.1">5</text>
<text x="283" y="291.1">6</text>
<text x="337.2" y="291.1">7</text>
<text x="391.8" y="291.1">8</text>
</g>
<g font-size="4.2" fill="#808080">
<text x="102.2" y="32.9">109.98</text>
<text x="26.3" y="64.4" transform="rotate(-16 26.3 64.4)">R15</text>
<text x="97.8" y="78.9" transform="rotate(-90 97.8 78.9)">0.80</text>
<text x="114.4" y="80.5" transform="rotate(-90 114.4 80.5)">1.60</text>
<text x="106" y="84.8">0.53</text>
<text x="48.6" y="123.7" transform="rotate(-90 48.6 123.7)">2</text>
<text x="120" y="133.6">70</text>
</g>
<text font-size="4.2" fill="#400040" x="230.8" y="284.8">SCALE 1:1</text>
<g font-size="3.5">
<text x="14.1" y="275.5">DO NOT</text>
<text x="376.4" y="274.4">DRAWN</text>
<text x="15.6" y="279.1">SCALE</text>
<text x="38.4" y="277.2">UNLESS</text>
<text x="38.4" y="280.7">OTHERWISE 2) TOLERANCE ON MACHINED DIMENSIONS</text>
<text x="376.4" y="277.9">BY Denisa Sandu</text>
<text x="11.1" y="282.6">IF IN DOUBT</text>
<text x="17.2" y="286.1">ASK</text>
<text x="38.4" y="284.2">STATED</text>
<text x="376.4" y="282.7">DRG</text>
<text x="376.4" y="286.2">No</text>
</g>
<g font-size="3.3">
<text x="57" y="277.2">1) MACHINE AT</text>
<text x="83.3" y="277.2">TO 3.2 um Ra MAX</text>
<text x="59.2" y="284.2">AS FOLLOWS: 0-500</text>
<text x="89.3" y="284.2">0.2; 500-1000</text>
<text x="111.2" y="284.2">0.4</text>
</g>
<g font-size="3">
<text x="179.3" y="281">THE UNIVERSITY OF LEEDS</text>
<text x="170.7" y="284.3">SCHOOL OF MECHANICAL ENGINEERING</text>
</g>
</svg>
